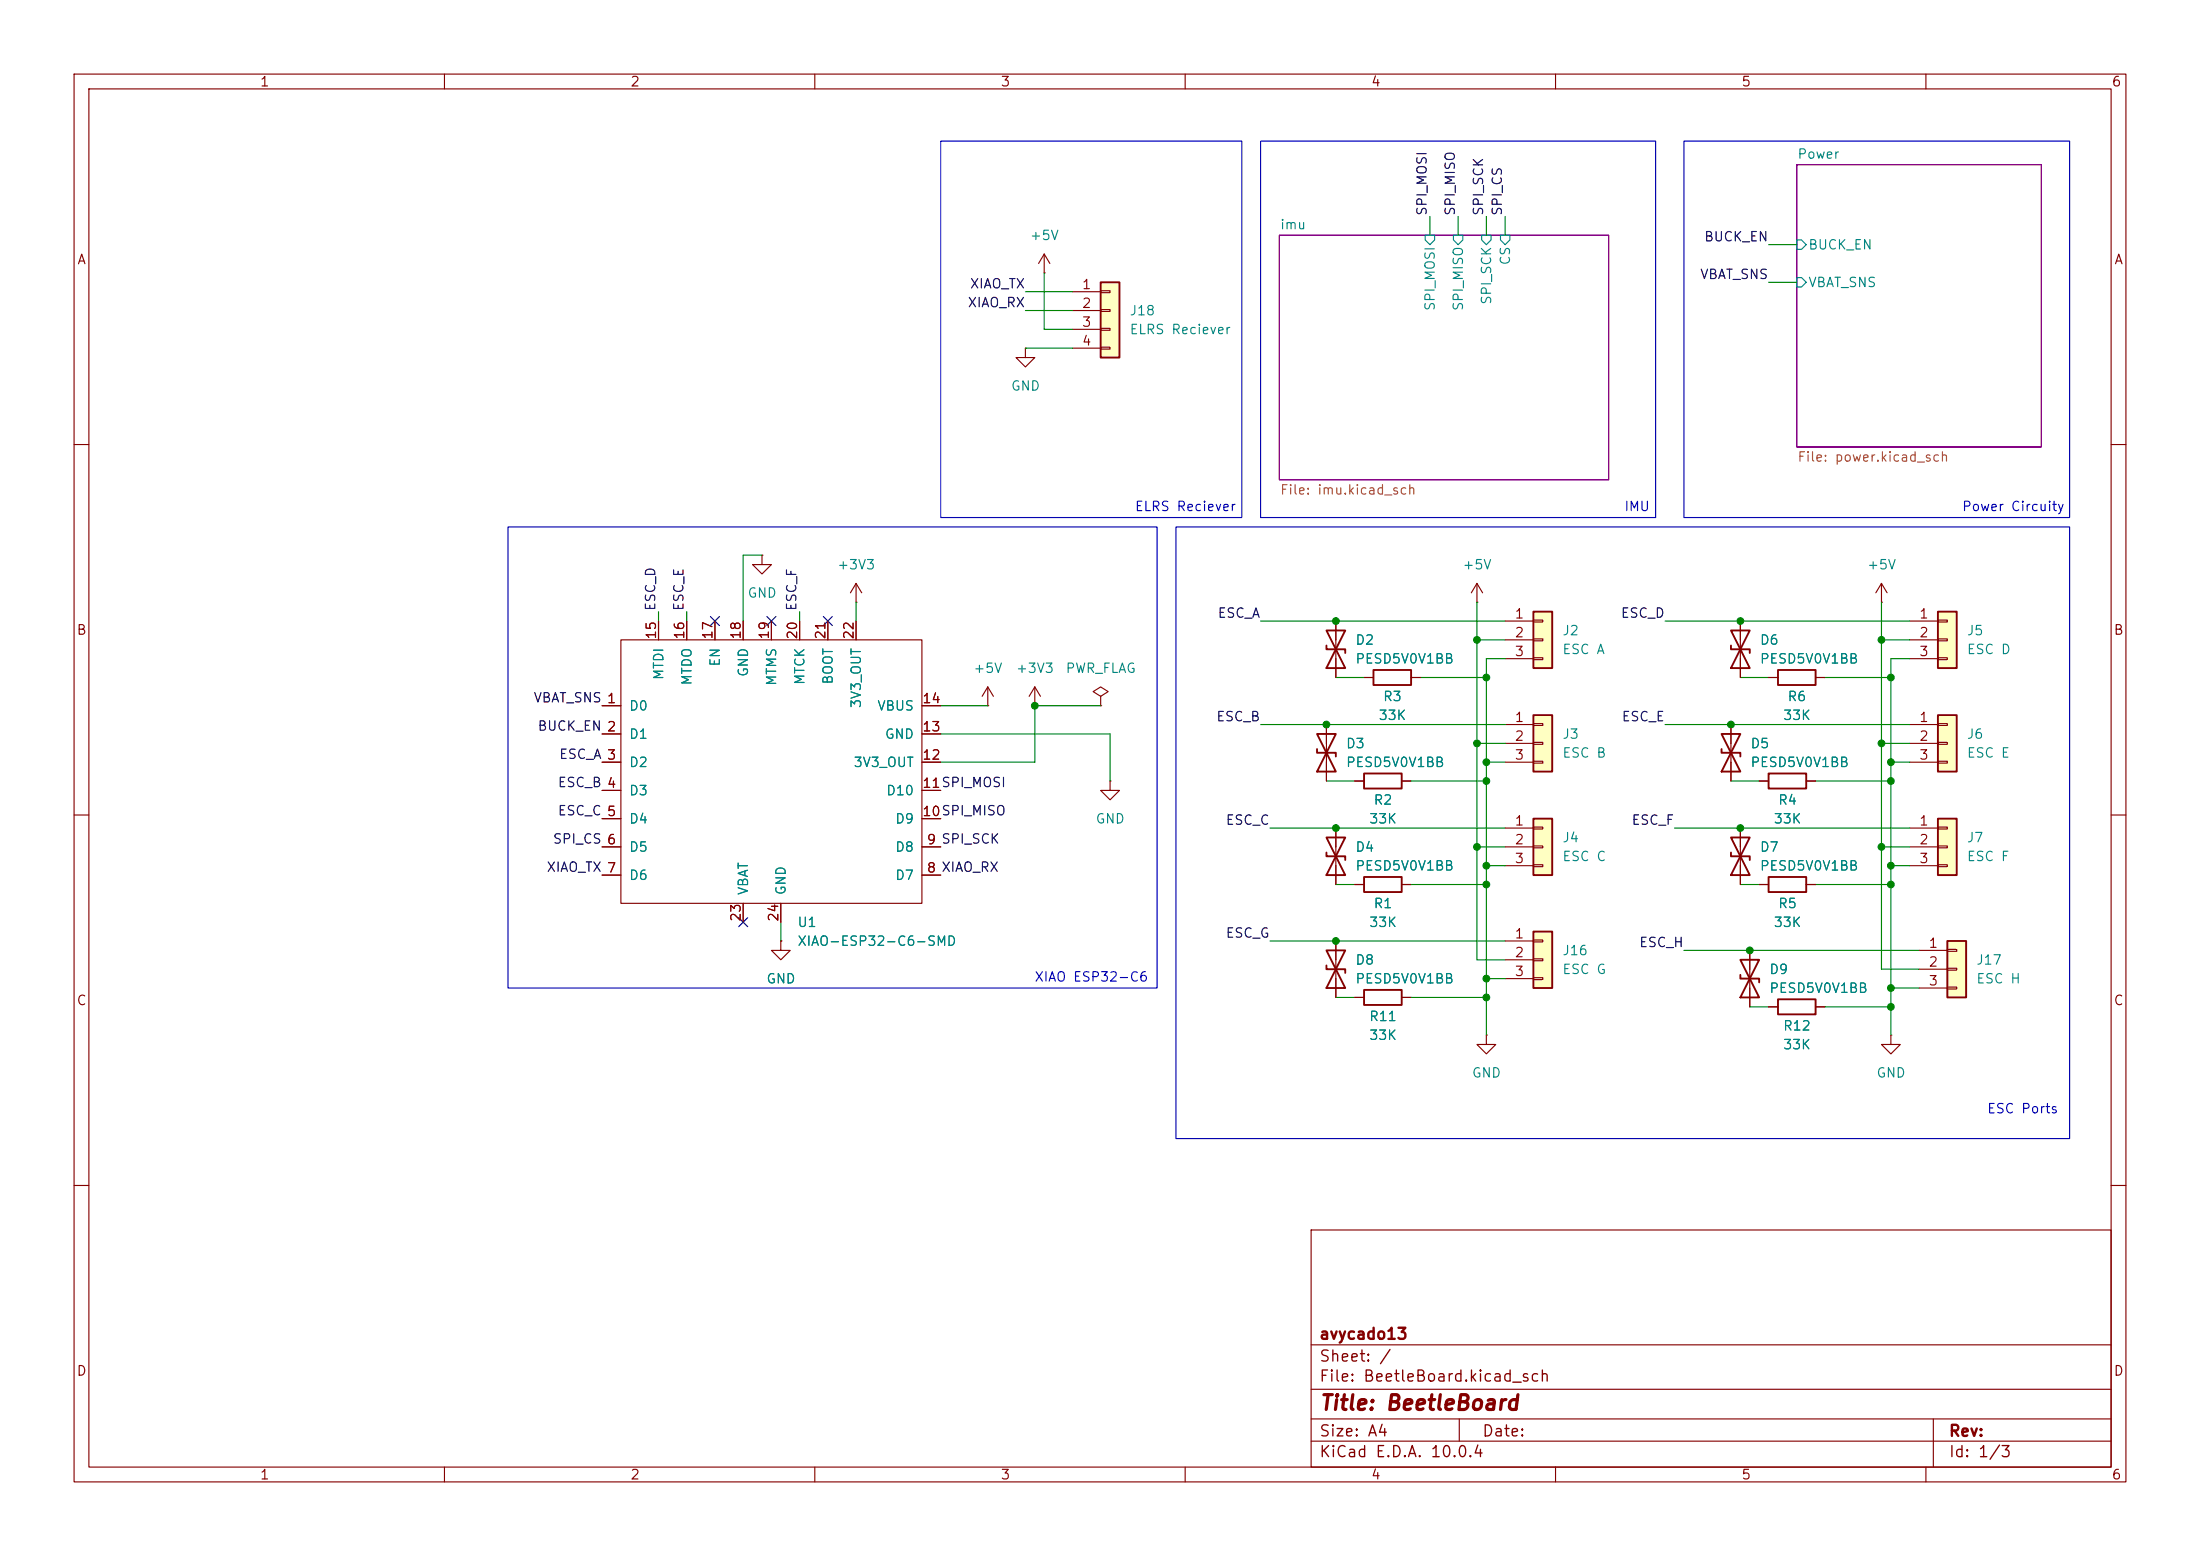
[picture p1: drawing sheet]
<svg xmlns="http://www.w3.org/2000/svg" width="297mm" height="210mm" viewBox="0 0 297 210" stroke-linecap="round" stroke-linejoin="round" font-family="sans-serif">
<g fill="none" stroke="#840000" stroke-width=".15">
<path d="M10 10h277v190h-277zM12 12h273v186h-273zM60 10v2M110 10v2M160 10v2M210 10v2M260 10v2M10 60h2M102.9 74.9v1.3h1.2l-1.2 1.3-1.3-1.3h1.3M102.9 74.9h.1M254 78.7l-.8 1.3M254 78.7l.8 1.3"/>
<path d="M254 78.7v2.6M285 60h2M133.3 95.3h.1M133.3 92.7l-.7 1.3M133.3 92.7l.8 1.3M133.3 92.7v2.6M180.3 83.8v7.6M184.1 91.4h1.3M190.5 91.4h1.3M254 81.3h.1M10 110h2M180.3 111.8v7.6"/>
<path d="M182.9 119.4h1.2M189.2 119.4h1.3M285 110h2M180.3 127v7.6M10 160h2M177 166h108v32h-108zM285 160h2M60 198v2M110 198v2M160 198v2M177 194.5h108M177 191.5h108"/>
<path d="M177 187.5h108M177 181.5h108M197 191.5v3M210 198v2M260 198v2M261 191.5v6.5"/>
</g>
<path d="M172.7 31.8h44.5v33h-44.5zM242.6 22.2h33v38.1h-33z" fill="none" stroke="#840084" stroke-width=".15"/>
<path d="M192.4 31.8h1.3v.6l-.7 .6-.6-.6zM196.2 31.8h1.3v.6l-.7 .6-.6-.6zM200 31.8h1.3v.6l-.6 .6-.7-.6zM202.6 31.8h1.2v.6l-.6 .6-.6-.6zM242.6 37.5h.6l.6 .6-.6 .6h-.6zM242.6 32.4h.6l.6 .6-.6 .7h-.6z" fill="none" stroke="#008484" stroke-width=".15"/>
<path d="M179.1 85.1h2.5l-2.5 5.1h2.5zM179.1 87.1v.5h2.5v.5M185.4 90.4h5.1v2.1h-5.1zM179.1 113h2.5l-2.5 5.1h2.5zM179.1 115.1v.5h2.5v.5M184.1 118.4h5.1v2h-5.1zM179.1 128.3h2.5l-2.5 5.1h2.5zM179.1 130.3v.5h2.5v.5" fill="none" stroke="#840000" stroke-width=".25"/>
<path d="M207 110.5h2.5v7.6h-2.5z" fill="#ffffc2"/>
<path d="M207 110.5h2.5v7.6h-2.5zM184.1 133.6h5.1v2h-5.1z" fill="none" stroke="#840000" stroke-width=".25"/>
<path d="M203.2 111.8h3.8M203.2 114.3h3.8M203.2 116.8h3.8M207 111.6h1.3v.3h-1.3zM207 114.2h1.3v.2h-1.3zM207 116.7h1.3v.3h-1.3zM182.9 134.6h1.2M189.2 134.6h1.3M200.7 139.7v1.3h1.2l-1.2 1.2-1.3-1.2h1.3M200.7 139.7h.1" fill="none" stroke="#840000" stroke-width=".15"/>
<path d="M207 125.7h2.5v7.7h-2.5z" fill="#ffffc2"/>
<path d="M207 125.7h2.5v7.7h-2.5z" fill="none" stroke="#840000" stroke-width=".25"/>
<path d="M203.2 127h3.8M203.2 129.5h3.8M203.2 132.1h3.8M207 126.9h1.3v.2h-1.3zM207 129.4h1.3v.3h-1.3zM207 132h1.3v.2h-1.3z" fill="none" stroke="#840000" stroke-width=".15"/>
<path d="M262.9 127h2.5v7.6h-2.5z" fill="#ffffc2"/>
<path d="M262.9 127h2.5v7.6h-2.5z" fill="none" stroke="#840000" stroke-width=".25"/>
<path d="M255.3 139.7v1.3h1.2l-1.2 1.2-1.3-1.2h1.3M255.3 139.7h.1M259.1 128.3h3.8M259.1 130.8h3.8M259.1 133.4h3.8M262.9 128.1h1.3v.3h-1.3zM262.9 130.7h1.3v.2h-1.3zM262.9 133.2h1.3v.3h-1.3z" fill="none" stroke="#840000" stroke-width=".15"/>
<path d="M261.6 110.5h2.6v7.6h-2.6z" fill="#ffffc2"/>
<g fill="none" stroke="#840000" stroke-width=".25">
<path d="M232.4 99.1h2.5l-2.5 5h2.5zM233.7 85.1h2.5l-2.5 5.1h2.5zM233.7 87.1v.5h2.5v.5M240 90.4h5.1v2.1h-5.1zM232.4 101.1v.5h2.5v.5M233.7 113h2.5l-2.5 5.1h2.5zM233.7 115.1v.5h2.5v.5M238.8 118.4h5v2h-5zM238.8 104.4h5v2h-5zM261.6 110.5h2.6v7.6h-2.6zM234.9 129.5h2.6l-2.6 5.1h2.6zM234.9 131.6v.5h2.6v.5"/>
<path d="M240 134.9h5.1v2h-5.1z"/>
</g>
<g fill="none" stroke="#840000" stroke-width=".15">
<path d="M148.6 94l1-.7-1-.6-1 .6 1 .7v1.3M148.6 95.3h.1M233.7 97.8v7.6M234.9 83.8v7.6M238.8 91.4h1.2M245.1 91.4h1.3M149.9 105.4v1.3h1.2l-1.2 1.3-1.3-1.3h1.3M149.9 105.4h.1M234.9 111.8v7.6M237.5 119.4h1.3M237.5 105.4h1.3M243.8 119.4h1.3"/>
<path d="M243.8 105.4h1.3M257.8 111.8h3.8M257.8 114.3h3.8M257.8 116.8h3.8M261.6 111.6h1.3v.3h-1.3zM261.6 114.2h1.3v.2h-1.3zM261.6 116.7h1.3v.3h-1.3zM236.2 128.3v7.6M238.8 135.9h1.2M245.1 135.9h1.3"/>
</g>
<path d="M261.6 82.6h2.6v7.6h-2.6z" fill="#ffffc2"/>
<path d="M261.6 82.6h2.6v7.6h-2.6z" fill="none" stroke="#840000" stroke-width=".25"/>
<path d="M257.8 83.8h3.8M257.8 86.4h3.8M257.8 88.9h3.8M261.6 83.7h1.3v.2h-1.3zM261.6 86.2h1.3v.3h-1.3zM261.6 88.8h1.3v.2h-1.3z" fill="none" stroke="#840000" stroke-width=".15"/>
<path d="M261.6 96.5h2.6v7.6h-2.6z" fill="#ffffc2"/>
<path d="M261.6 96.5h2.6v7.6h-2.6z" fill="none" stroke="#840000" stroke-width=".25"/>
<g fill="none" stroke="#840000" stroke-width=".15">
<path d="M141 36.8h.1M141 34.3l-.8 1.3M141 34.3l.7 1.3M141 34.3v2.5M199.4 78.7l-.8 1.3M199.4 78.7l.8 1.3M199.4 78.7v2.6M81.3 95.3h2.5M81.3 99.1h2.5M83.8 86.4h40.7v35.5h-40.7zM88.9 83.8v2.6M92.7 83.8v2.6"/>
<path d="M96.5 83.8v2.6M100.3 83.8v2.6M104.1 83.8v2.6M107.9 83.8v2.6M111.8 83.8v2.6M115.6 83.8v2.6M124.5 95.3h2.5M124.5 99.1h2.5M199.4 81.3h.1M257.8 97.8h3.8M261.6 97.7h1.3v.2h-1.3zM81.3 102.9h2.5"/>
<path d="M81.3 106.7h2.5M81.3 110.5h2.5M81.3 114.3h2.5M81.3 118.1h2.5M124.5 102.9h2.5M124.5 106.7h2.5M124.5 110.5h2.5M124.5 114.3h2.5M124.5 118.1h2.5M257.8 100.3h3.8M257.8 102.9h3.8M261.6 100.2h1.3v.3h-1.3z"/>
<path d="M261.6 102.7h1.3v.3h-1.3zM100.3 121.9v2.6M105.4 127v1.3h1.3l-1.3 1.2-1.3-1.2h1.3M105.4 127h.1M105.4 121.9v2.6"/>
</g>
<path d="M148.6 38.1h2.5v10.2h-2.5z" fill="#ffffc2"/>
<path d="M148.6 38.1h2.5v10.2h-2.5zM177.8 99.1h2.5l-2.5 5h2.5zM177.8 101.1v.5h2.5v.5M184.1 104.4h5.1v2h-5.1z" fill="none" stroke="#840000" stroke-width=".25"/>
<g fill="none" stroke="#840000" stroke-width=".15">
<path d="M144.8 39.4h3.8M148.6 39.2h1.3v.3h-1.3zM138.4 47v1.3h1.3l-1.3 1.2-1.2-1.2h1.2M138.4 47h.1M144.8 41.9h3.8M144.8 44.5h3.8M144.8 47h3.8M148.6 41.8h1.3v.2h-1.3zM148.6 44.3h1.3v.3h-1.3zM148.6 46.9h1.3v.2h-1.3zM115.6 78.7l-.8 1.3M115.6 78.7l.7 1.3"/>
<path d="M115.6 78.7v2.6M115.6 81.3h.1M139.7 95.3h.1M139.7 92.7l-.8 1.3M139.7 92.7l.8 1.3M139.7 92.7v2.6M179.1 97.8v7.6M182.9 105.4h1.2M189.2 105.4h1.3"/>
</g>
<path d="M207 96.5h2.5v7.6h-2.5z" fill="#ffffc2"/>
<path d="M207 96.5h2.5v7.6h-2.5z" fill="none" stroke="#840000" stroke-width=".25"/>
<path d="M203.2 97.8h3.8M207 97.7h1.3v.2h-1.3zM203.2 100.3h3.8M203.2 102.9h3.8M207 100.2h1.3v.3h-1.3zM207 102.7h1.3v.3h-1.3z" fill="none" stroke="#840000" stroke-width=".15"/>
<path d="M207 82.6h2.5v7.6h-2.5z" fill="#ffffc2"/>
<path d="M207 82.6h2.5v7.6h-2.5z" fill="none" stroke="#840000" stroke-width=".25"/>
<g fill="none" stroke="#840000" stroke-width=".15">
<path d="M81.3 95.3h2.5M81.3 99.1h2.5M88.9 83.8v2.6M92.7 83.8v2.6M96.5 83.8v2.6M100.3 83.8v2.6M104.1 83.8v2.6M107.9 83.8v2.6M111.8 83.8v2.6M115.6 83.8v2.6M124.5 95.3h2.5M124.5 99.1h2.5"/>
<path d="M179.1 97.8v2.5M180.3 83.8v2.6M180.3 88.9v2.5M184.1 91.4h1.3M190.5 91.4h1.3M203.2 83.8h3.8M203.2 86.4h3.8M203.2 88.9h3.8M207 83.7h1.3v.2h-1.3zM207 86.2h1.3v.3h-1.3zM207 88.8h1.3v.2h-1.3zM233.7 97.8v2.5"/>
<path d="M234.9 83.8v2.6M234.9 88.9v2.5M238.8 91.4h1.2M245.1 91.4h1.3M81.3 102.9h2.5M81.3 106.7h2.5M81.3 110.5h2.5M81.3 114.3h2.5M81.3 118.1h2.5M124.5 102.9h2.5M124.5 106.7h2.5M124.5 110.5h2.5"/>
<path d="M124.5 114.3h2.5M124.5 118.1h2.5M179.1 102.9v2.5M180.3 111.8v2.5M180.3 116.8v2.6M182.9 119.4h1.2M182.9 105.4h1.2M189.2 119.4h1.3M189.2 105.4h1.3M233.7 102.9v2.5M234.9 111.8v2.5M234.9 116.8v2.6"/>
<path d="M237.5 119.4h1.3M237.5 105.4h1.3M243.8 119.4h1.3M243.8 105.4h1.3M100.3 121.9v2.6M105.4 127h.1M105.4 121.9v2.6M180.3 127v2.5M180.3 132.1v2.5M182.9 134.6h1.2M189.2 134.6h1.3M236.2 128.3v2.5"/>
<path d="M236.2 133.4v2.5M238.8 135.9h1.2M245.1 135.9h1.3"/>
</g>
<g fill="none" stroke="#008400" stroke-width=".15">
<path d="M138.4 39.4h6.4M141 36.8v7.7h3.8M193 29.2v2.6M196.8 29.2v2.6M200.7 29.2v2.6M203.2 29.2v2.6M238.8 38.1h3.8M238.8 33h3.8M138.4 41.9h6.4M138.4 47h6.4M102.9 74.9h-2.6v8.9M88.9 82.6v1.2"/>
<path d="M92.7 82.6v1.2M107.9 82.6v1.2M115.6 81.3v2.5M127 95.3h6.3M127 99.1h22.9v6.3M148.6 95.3h-8.9v7.6h-12.7M170.2 83.8h33M170.2 97.8h33M180.3 91.4h3.8M191.8 91.4h8.9M199.4 81.3v48.2h3.8M199.4 86.4h3.8"/>
<path d="M203.2 88.9h-2.5v50.8M224.8 83.8h33M224.8 97.8h33M234.9 91.4h3.9M246.4 91.4h8.9M254 81.3v49.5h5.1M254 86.4h3.8M257.8 88.9h-2.5v50.8M171.4 111.8h31.8M179.1 105.4h3.8M180.3 119.4h2.6M190.5 119.4h10.2"/>
<path d="M190.5 105.4h10.2M199.4 114.3h3.8M199.4 100.3h3.8M200.7 116.8h2.5M200.7 102.9h2.5M226.1 111.8h31.7M233.7 105.4h3.8M234.9 119.4h2.6M245.1 119.4h10.2M245.1 105.4h10.2M254 114.3h3.8M254 100.3h3.8"/>
<path d="M255.3 116.8h2.5M255.3 102.9h2.5M105.4 124.5v2.5M171.4 127h31.8M180.3 134.6h2.6M190.5 134.6h10.2M200.7 132.1h2.5M227.3 128.3h31.8M236.2 135.9h2.6M246.4 135.9h8.9M255.3 133.4h3.8"/>
</g>
<path d="M95.9 83.2l1.2 1.2M97.1 83.2l-1.2 1.2M103.5 83.2l1.2 1.2M104.7 83.2l-1.2 1.2M111.2 83.2l1.2 1.2M112.4 83.2l-1.2 1.2M99.7 123.9l1.2 1.2M100.9 123.9l-1.2 1.2" fill="none" stroke="#000084" stroke-width=".15"/>
<path d="M127 19.1h40.6v50.8h-40.6zM170.2 19.1h53.3v50.8h-53.3zM227.3 19.1h52.1v50.8h-52.1zM68.6 71.1h87.6v62.3h-87.6zM158.7 71.1h120.7v82.6h-120.7z" fill="none" stroke="#0000c2" stroke-width=".15"/>
<g fill="#008400" stroke="#008400" stroke-width=".14">
<circle cx="179.1" cy="97.8" r=".46"/>
<circle cx="180.3" cy="111.8" r=".46"/>
<circle cx="200.7" cy="102.9" r=".46"/>
<circle cx="180.3" cy="127" r=".46"/>
<circle cx="199.4" cy="100.3" r=".46"/>
<circle cx="200.7" cy="134.6" r=".46"/>
<circle cx="199.4" cy="114.3" r=".46"/>
<circle cx="200.7" cy="132.1" r=".46"/>
<circle cx="200.7" cy="119.4" r=".46"/>
<circle cx="200.7" cy="116.8" r=".46"/>
<circle cx="199.4" cy="86.4" r=".46"/>
<circle cx="180.3" cy="83.8" r=".46"/>
<circle cx="200.7" cy="91.4" r=".46"/>
<circle cx="255.3" cy="119.4" r=".46"/>
<circle cx="255.3" cy="135.9" r=".46"/>
<circle cx="255.3" cy="133.4" r=".46"/>
<circle cx="254" cy="114.3" r=".46"/>
<circle cx="255.3" cy="105.4" r=".46"/>
<circle cx="236.2" cy="128.3" r=".46"/>
<circle cx="254" cy="100.3" r=".46"/>
<circle cx="255.3" cy="116.8" r=".46"/>
<circle cx="255.3" cy="102.9" r=".46"/>
<circle cx="234.9" cy="111.8" r=".46"/>
<circle cx="255.3" cy="91.4" r=".46"/>
<circle cx="234.9" cy="83.8" r=".46"/>
<circle cx="233.7" cy="97.8" r=".46"/>
<circle cx="254" cy="86.4" r=".46"/>
<circle cx="200.7" cy="105.4" r=".46"/>
<circle cx="139.7" cy="95.3" r=".46"/>
</g>
<text font-size="2" fill="#840000" x="178" y="190.8">Title: BeetleBoard</text>
<g font-size="1.5" fill="#840000">
<text x="178" y="184.2">Sheet: /</text>
<text x="178" y="181.2">avycado13</text>
<text x="178" y="186.9">File: BeetleBoard.kicad_sch</text>
<text x="178" y="197.1">KiCad E.D.A. 10.0.4</text>
<text x="178" y="194.3">Size: A4</text>
<text x="200" y="194.3">Date:</text>
<text x="263" y="194.3">Rev:</text>
<text x="263" y="197.1">Id: 1/3</text>
</g>
<g font-size="1.3" fill="#840000">
<text x="35" y="12">1</text>
<text x="85" y="12">2</text>
<text x="135" y="12">3</text>
<text x="185" y="12">4</text>
<text x="235" y="12">5</text>
<text x="285" y="12">6</text>
<text x="10.3" y="36">A</text>
<text x="285.3" y="36">A</text>
<text x="146" y="39.3">1</text>
<text x="146" y="41.9">2</text>
<text x="146" y="44.4">3</text>
<text x="146" y="47">4</text>
<text x="204.4" y="83.8">1</text>
<text x="259" y="83.8">1</text>
<text x="10.3" y="86">B</text>
<text x="88.9" y="86.4" transform="rotate(-90 88.9 86.4)">15</text>
<text x="92.7" y="86.4" transform="rotate(-90 92.7 86.4)">16</text>
<text x="96.5" y="86.4" transform="rotate(-90 96.5 86.4)">17</text>
<text x="100.3" y="86.4" transform="rotate(-90 100.3 86.4)">18</text>
<text x="104.1" y="86.4" transform="rotate(-90 104.1 86.4)">19</text>
<text x="107.9" y="86.4" transform="rotate(-90 107.9 86.4)">20</text>
<text x="111.7" y="86.4" transform="rotate(-90 111.7 86.4)">21</text>
<text x="115.5" y="86.4" transform="rotate(-90 115.5 86.4)">22</text>
<text x="204.4" y="86.3">2</text>
<text x="204.4" y="88.9">3</text>
<text x="259" y="86.3">2</text>
<text x="259" y="88.9">3</text>
<text x="285.3" y="86">B</text>
<text x="81.8" y="95.2">1</text>
<text x="124.4" y="95.2">14</text>
<text x="81.8" y="99">2</text>
<text x="124.4" y="99">13</text>
<text x="204.4" y="97.8">1</text>
<text x="204.4" y="100.3">2</text>
<text x="259" y="97.8">1</text>
<text x="259" y="100.3">2</text>
<text x="81.8" y="102.8">3</text>
<text x="81.8" y="106.7">4</text>
<text x="124.4" y="106.7">11SPI_MOSI</text>
<text x="124.4" y="102.8">12</text>
<text x="124.4" y="106.7">11</text>
<text x="204.4" y="102.8">3</text>
<text x="259" y="102.8">3</text>
<text x="81.8" y="110.5">5</text>
<text x="124.4" y="110.5">10SPI_MISO</text>
<text x="124.4" y="110.5">10</text>
<text x="204.4" y="111.7">1</text>
<text x="259" y="111.7">1</text>
<text x="81.8" y="114.3">6</text>
<text x="81.8" y="118.1">7</text>
<text x="125" y="118.1">8 XIAO_RX</text>
<text x="125" y="114.3">9 SPI_SCK</text>
<text x="125" y="118.1">8</text>
<text x="125" y="114.3">9</text>
<text x="204.4" y="114.3">2</text>
<text x="204.4" y="116.8">3</text>
<text x="259" y="114.3">2</text>
<text x="259" y="116.8">3</text>
<text x="100.3" y="124.5" transform="rotate(-90 100.3 124.5)">23</text>
<text x="105.4" y="124.5" transform="rotate(-90 105.4 124.5)">24</text>
<text x="204.4" y="127">1</text>
<text x="204.4" y="129.5">2</text>
<text x="260.3" y="128.2">1</text>
<text x="260.3" y="130.8">2</text>
<text x="10.3" y="136">C</text>
<text x="204.4" y="132.1">3</text>
<text x="260.3" y="133.3">3</text>
<text x="285.3" y="136">C</text>
<text x="10.3" y="186">D</text>
<text x="285.3" y="186">D</text>
<text x="35" y="200">1</text>
<text x="85" y="200">2</text>
<text x="135" y="200">3</text>
<text x="185" y="200">4</text>
<text x="235" y="200">5</text>
<text x="285" y="200">6</text>
</g>
<g font-size="1.3" fill="#008484">
<text x="242.6" y="21.7">Power</text>
<text x="138.9" y="32.7">+5V</text>
<text x="172.7" y="31.3">imu</text>
<text x="204.2" y="35.9" transform="rotate(-90 204.2 35.9)">CS</text>
<text x="244" y="34">BUCK_EN</text>
<text x="201.6" y="41.2" transform="rotate(-90 201.6 41.2)">SPI_SCK</text>
<text x="244" y="39.1">VBAT_SNS</text>
<text x="152.4" y="42.9">J18</text>
<text x="152.4" y="45.4">ELRS Reciever</text>
<text x="194" y="42.1" transform="rotate(-90 194 42.1)">SPI_MOSI</text>
<text x="197.8" y="42.1" transform="rotate(-90 197.8 42.1)">SPI_MISO</text>
<text x="136.4" y="53">GND</text>
<text x="112.9" y="77.2">+3V3</text>
<text x="197.4" y="77.2">+5V</text>
<text x="252" y="77.2">+5V</text>
<text x="100.8" y="81">GND</text>
<text x="182.9" y="87.3">D2</text>
<text x="182.9" y="89.9">PESD5V0V1BB</text>
<text x="210.8" y="86.1">J2</text>
<text x="210.8" y="88.6">ESC A</text>
<text x="237.5" y="87.3">D6</text>
<text x="237.5" y="89.9">PESD5V0V1BB</text>
<text x="265.4" y="86.1">J5</text>
<text x="265.4" y="88.6">ESC D</text>
<text x="89.9" y="91.9" transform="rotate(-90 89.9 91.9)">MTDI</text>
<text x="93.7" y="92.6" transform="rotate(-90 93.7 92.6)">MTDO</text>
<text x="97.5" y="90.1" transform="rotate(-90 97.5 90.1)">EN</text>
<text x="101.3" y="91.4" transform="rotate(-90 101.3 91.4)">GND</text>
<text x="105.1" y="92.7" transform="rotate(-90 105.1 92.7)">MTMS</text>
<text x="108.9" y="92.5" transform="rotate(-90 108.9 92.5)">MTCK</text>
<text x="112.7" y="92.5" transform="rotate(-90 112.7 92.5)">BOOT</text>
<text x="116.5" y="95.7" transform="rotate(-90 116.5 95.7)">3V3_OUT</text>
<text x="131.3" y="91.1">+5V</text>
<text x="137.1" y="91.1">+3V3</text>
<text x="143.8" y="91.1">PWR_FLAG</text>
<text x="186.6" y="95">R3</text>
<text x="241.2" y="95">R6</text>
<text x="84.8" y="96.2">D0</text>
<text x="84.8" y="100">D1</text>
<text x="118.3" y="96.2">VBUS</text>
<text x="119.4" y="100">GND</text>
<text x="181.6" y="101.3">D3</text>
<text x="186" y="97.5">33K</text>
<text x="210.8" y="100">J3</text>
<text x="236.2" y="101.3">D5</text>
<text x="240.6" y="97.5">33K</text>
<text x="265.4" y="100">J6</text>
<text x="84.8" y="103.8">D2</text>
<text x="84.8" y="107.7">D3</text>
<text x="115.1" y="103.8">3V3_OUT</text>
<text x="119.6" y="107.7">D10</text>
<text x="181.6" y="103.8">PESD5V0V1BB</text>
<text x="210.8" y="102.6">ESC B</text>
<text x="236.2" y="103.8">PESD5V0V1BB</text>
<text x="265.4" y="102.6">ESC E</text>
<text x="84.8" y="111.5">D4</text>
<text x="120.8" y="111.5">D9</text>
<text x="147.8" y="111.5">GND</text>
<text x="184.7" y="111.5">33K</text>
<text x="185.3" y="108.9">R2</text>
<text x="239.4" y="111.5">33K</text>
<text x="240" y="108.9">R4</text>
<text x="84.8" y="115.3">D5</text>
<text x="84.8" y="119.1">D6</text>
<text x="120.8" y="119.1">D7</text>
<text x="120.8" y="115.3">D8</text>
<text x="182.9" y="115.3">D4</text>
<text x="182.9" y="117.8">PESD5V0V1BB</text>
<text x="210.8" y="114">J4</text>
<text x="210.8" y="116.5">ESC C</text>
<text x="237.5" y="115.3">D7</text>
<text x="237.5" y="117.8">PESD5V0V1BB</text>
<text x="265.4" y="114">J7</text>
<text x="265.4" y="116.5">ESC F</text>
<text x="101.3" y="120.9" transform="rotate(-90 101.3 120.9)">VBAT</text>
<text x="106.4" y="120.9" transform="rotate(-90 106.4 120.9)">GND</text>
<text x="107.6" y="125.4">U1</text>
<text x="184.7" y="125.4">33K</text>
<text x="185.3" y="122.9">R1</text>
<text x="239.4" y="125.4">33K</text>
<text x="240" y="122.9">R5</text>
<text x="107.6" y="128">XIAO-ESP32-C6-SMD</text>
<text x="182.9" y="130.5">D8</text>
<text x="210.8" y="131.8">ESC G</text>
<text x="210.8" y="129.2">J16</text>
<text x="238.8" y="131.8">D9</text>
<text x="266.7" y="130.5">J17</text>
<text x="103.4" y="133.1">GND</text>
<text x="182.9" y="133.1">PESD5V0V1BB</text>
<text x="238.8" y="134.3">PESD5V0V1BB</text>
<text x="266.7" y="133.1">ESC H</text>
<text x="184.7" y="138.1">R11</text>
<text x="184.7" y="140.7">33K</text>
<text x="240.6" y="139.4">R12</text>
<text x="240.6" y="141.9">33K</text>
<text x="198.6" y="145.8">GND</text>
<text x="253.2" y="145.8">GND</text>
</g>
<g font-size="1.3">
<text x="192.9" y="29.2" transform="rotate(-90 192.9 29.2)">SPI_MOSI</text>
<text x="196.7" y="29.2" transform="rotate(-90 196.7 29.2)">SPI_MISO</text>
<text x="200.5" y="29.2" transform="rotate(-90 200.5 29.2)">SPI_SCK</text>
<text x="203.1" y="29.2" transform="rotate(-90 203.1 29.2)">SPI_CS</text>
<text x="230" y="32.9">BUCK_EN</text>
<text x="130.5" y="41.8">XIAO_RX</text>
<text x="130.8" y="39.2">XIAO_TX</text>
<text x="229.4" y="38">VBAT_SNS</text>
<text x="88.8" y="82.6" transform="rotate(-90 88.8 82.6)">ESC_D</text>
<text x="92.6" y="82.6" transform="rotate(-90 92.6 82.6)">ESC_E</text>
<text x="107.8" y="82.6" transform="rotate(-90 107.8 82.6)">ESC_F</text>
<text x="164.3" y="83.7">ESC_A</text>
<text x="218.7" y="83.7">ESC_D</text>
<text x="71.9" y="95.1">VBAT_SNS 1</text>
<text x="72.5" y="98.9">BUCK_EN 2</text>
<text x="164.1" y="97.7">ESC_B</text>
<text x="218.8" y="97.7">ESC_E</text>
<text x="75.2" y="106.6">ESC_B 4</text>
<text x="75.4" y="102.7">ESC_A 3</text>
<text x="75.2" y="110.4">ESC_C 5</text>
<text x="165.4" y="111.6">ESC_C</text>
<text x="220.2" y="111.6">ESC_F</text>
<text x="73.7" y="118">XIAO_TX 7</text>
<text x="74.5" y="114.2">SPI_CS 6</text>
<text x="165.4" y="126.9">ESC_G</text>
<text x="221.2" y="128.1">ESC_H</text>
</g>
<g font-size="1.3" fill="#848400">
<text x="242.6" y="62.6">File: power.kicad_sch</text>
<text x="172.7" y="67.1">File: imu.kicad_sch</text>
</g>
<g font-size="1.3" fill="#0000c2">
<text x="153.1" y="69.3">ELRS Reciever</text>
<text x="219.2" y="69.3">IMU</text>
<text x="264.8" y="69.3">Power Circuity</text>
<text x="139.6" y="132.8">XIAO ESP32-C6</text>
<text x="268.2" y="150.6">ESC Ports</text>
</g>
</svg>
